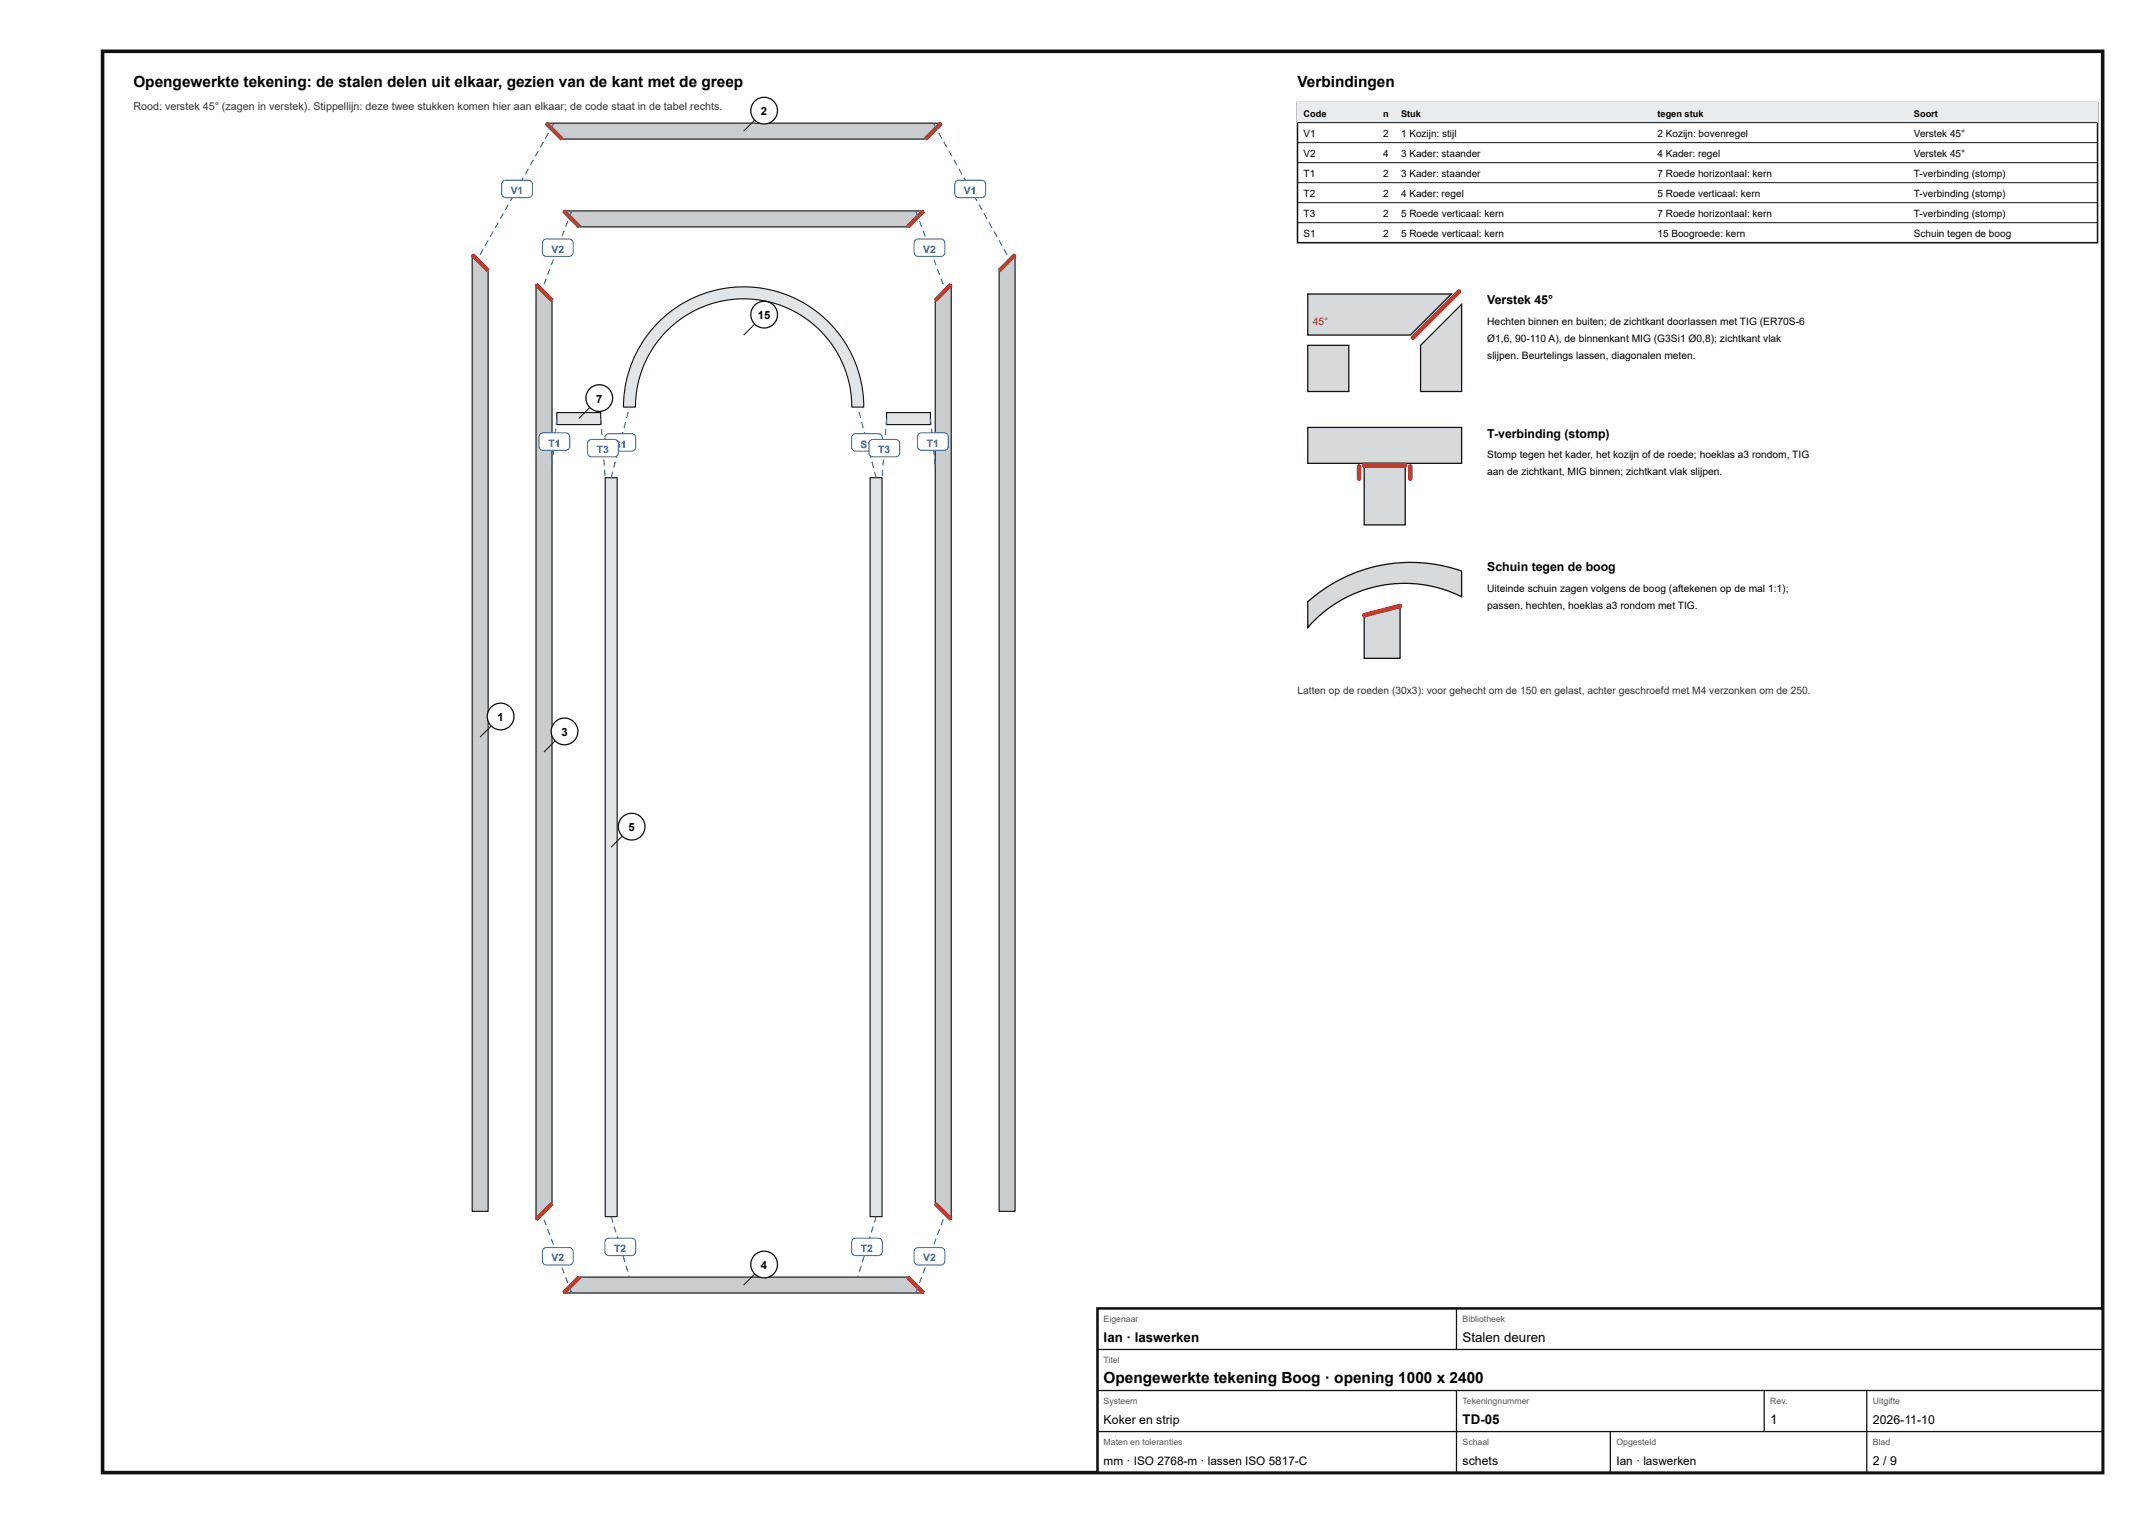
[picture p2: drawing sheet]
<svg xmlns="http://www.w3.org/2000/svg" width="420mm" height="297mm" viewBox="0 0 420 297" stroke-linecap="round" stroke-linejoin="round" font-family="sans-serif">
<path d="M20 10h390v277h-390z" fill="none" stroke="#111" stroke-width=".7" stroke-linecap="butt"/>
<path d="M92.1 49.6l3.1 3.2v183.3h-3.1z" fill="#c9cdd0"/>
<path d="M92.1 49.6l3.1 3.2v183.3h-3.1z" fill="none" stroke="#111" stroke-width=".22"/>
<path d="M92.1 49.6l3.1 3.2" fill="none" stroke="#c0392b" stroke-width=".8" stroke-linecap="butt"/>
<path d="M197.9 49.6v186.5h-3.1v-183.3z" fill="#c9cdd0"/>
<path d="M197.9 49.6v186.5h-3.1v-183.3z" fill="none" stroke="#111" stroke-width=".22"/>
<path d="M197.9 49.6l-3.1 3.2" fill="none" stroke="#c0392b" stroke-width=".8" stroke-linecap="butt"/>
<path d="M106.5 24h77l-3.1 3.1h-70.8z" fill="#c9cdd0"/>
<path d="M106.5 24h77l-3.1 3.1h-70.8z" fill="none" stroke="#111" stroke-width=".22"/>
<path d="M106.5 24l3.1 3.1M183.5 24l-3.1 3.1" fill="none" stroke="#c0392b" stroke-width=".8" stroke-linecap="butt"/>
<path d="M104.5 55.4l3.1 3.2v176l-3.1 3.1z" fill="#c9cdd0"/>
<path d="M104.5 55.4l3.1 3.2v176l-3.1 3.1z" fill="none" stroke="#111" stroke-width=".22"/>
<path d="M104.5 55.4l3.1 3.2M107.6 234.6l-3.1 3.1" fill="none" stroke="#c0392b" stroke-width=".8" stroke-linecap="butt"/>
<path d="M185.5 55.4v182.3l-3.1-3.1v-176z" fill="#c9cdd0"/>
<path d="M185.5 55.4v182.3l-3.1-3.1v-176z" fill="none" stroke="#111" stroke-width=".22"/>
<path d="M185.5 55.4l-3.1 3.2M182.4 234.6l3.1 3.1" fill="none" stroke="#c0392b" stroke-width=".8" stroke-linecap="butt"/>
<path d="M109.9 252l3.1-3.1h64l3.1 3.1z" fill="#c9cdd0"/>
<path d="M109.9 252l3.1-3.1h64l3.1 3.1z" fill="none" stroke="#111" stroke-width=".22"/>
<path d="M113 248.9l-3.1 3.1M177 248.9l3.1 3.1" fill="none" stroke="#c0392b" stroke-width=".8" stroke-linecap="butt"/>
<path d="M109.9 41.1h70.2l-3.1 3.1h-64z" fill="#c9cdd0"/>
<path d="M109.9 41.1h70.2l-3.1 3.1h-64z" fill="none" stroke="#111" stroke-width=".22"/>
<path d="M109.9 41.1l3.1 3.1M180.1 41.1l-3.1 3.1" fill="none" stroke="#c0392b" stroke-width=".8" stroke-linecap="butt"/>
<path d="M118 93.1h2.3v144h-2.3z" fill="#e2e5e7"/>
<path d="M118 93.1h2.3v144h-2.3z" fill="none" stroke="#111" stroke-width=".22"/>
<path d="M108.6 80.4h8.5v2.3h-8.5z" fill="#e2e5e7"/>
<path d="M108.6 80.4h8.5v2.3h-8.5z" fill="none" stroke="#111" stroke-width=".22"/>
<path d="M169.7 93.1h2.3v144h-2.3z" fill="#e2e5e7"/>
<path d="M169.7 93.1h2.3v144h-2.3z" fill="none" stroke="#111" stroke-width=".22"/>
<path d="M172.9 80.4h8.5v2.3h-8.5z" fill="#e2e5e7"/>
<path d="M172.9 80.4h8.5v2.3h-8.5z" fill="none" stroke="#111" stroke-width=".22"/>
<path d="M128.1 63.1a23.4 23.4 0 0 1 25.7-5.5 23.4 23.4 0 0 1 14.6 21.7h-2.3a21.1 21.1 0 0 0-21.1-21.1 21.1 21.1 0 0 0-21.1 21.1h-2.3a23.4 23.4 0 0 1 6.5-16.2z" fill="#e2e5e7"/>
<path d="M128.1 63.1a23.4 23.4 0 0 1 25.7-5.5 23.4 23.4 0 0 1 14.6 21.7h-2.3a21.1 21.1 0 0 0-21.1-21.1 21.1 21.1 0 0 0-21.1 21.1h-2.3a23.4 23.4 0 0 1 6.5-16.2z" fill="none" stroke="#111" stroke-width=".22"/>
<path d="M94.1 48.5l.2 .1-.6 1.1-.2-.1zM95.1 46.8l.2 .1-.6 1.1-.2-.2zM96.1 45.1l.2 .1-.6 1-.2-.1zM97 43.3l.2 .1-.5 1.1-.2-.1zM98 41.6l.2 .1-.6 1-.2-.1zM99 39.8l.2 .1-.6 1.1-.2-.1zM100 38.1l.2 .1-.6 1-.2-.1zM101 36.3l.2 .1-.6 1.1-.2-.1zM101.9 34.6l.2 .1-.5 1-.2-.1zM102.9 32.8l.2 .2-.6 1-.2-.1zM103.9 31.1l.2 .1-.6 1.1-.2-.2zM104.9 29.4l.2 .1-.6 1-.2-.1zM105.9 27.6l.2 .1-.6 1.1-.2-.1zM106.8 25.9l.2 .1-.6 1-.1-.1zM107.8 24.1l.2 .1-.6 1.1-.2-.1z" fill="#1f5fa8"/>
<path d="M98.1 35.4l.5-.3h4.4a.8 .8 0 0 1 .8 .8v1.8a.8 .8 0 0 1-.8 .8h-4.4a.8 .8 0 0 1-.8-.8v-1.9z" fill="#fff"/>
<path d="M98.1 35.4l.5-.3h4.4a.8 .8 0 0 1 .8 .8v1.8a.8 .8 0 0 1-.8 .8h-4.4a.8 .8 0 0 1-.8-.8v-1.9z" fill="none" stroke="#1f5fa8" stroke-width=".2"/>
<path d="M195.7 48.6l.2-.1 .6 1.1-.2 .1zM194.7 46.9l.2-.1 .6 1-.2 .2zM193.7 45.2l.2-.1 .6 1-.2 .1zM192.8 43.4l.1-.1 .6 1.1-.2 .1zM191.8 41.7l.2-.1 .6 1-.2 .1zM190.8 39.9l.2-.1 .6 1.1-.2 .1zM189.8 38.2l.2-.1 .6 1-.2 .1zM188.8 36.4l.2-.1 .6 1.1-.2 .1zM187.9 34.7l.2-.1 .5 1-.2 .1zM186.9 33l.2-.2 .6 1.1-.2 .1zM185.9 31.2l.2-.1 .6 1-.2 .2zM184.9 29.5l.2-.1 .6 1-.2 .1zM183.9 27.7l.2-.1 .6 1.1-.2 .1zM183 26l.2-.1 .5 1-.1 .1zM182 24.2l.2-.1 .6 1.1-.2 .1z" fill="#1f5fa8"/>
<path d="M186.4 35.4l.6-.3h4.4a.8 .8 0 0 1 .8 .8v1.8a.8 .8 0 0 1-.8 .8h-4.4a.8 .8 0 0 1-.8-.8v-1.9z" fill="#fff"/>
<path d="M186.4 35.4l.6-.3h4.4a.8 .8 0 0 1 .8 .8v1.8a.8 .8 0 0 1-.8 .8h-4.4a.8 .8 0 0 1-.8-.8v-1.9z" fill="none" stroke="#1f5fa8" stroke-width=".2"/>
<path d="M106 237.7l.2-.1 .4 1.2h-.2zM106.7 239.6l.2-.1 .4 1.1-.2 .1zM107.4 241.5l.2-.1 .4 1.1-.2 .1zM108.1 243.3l.2-.1 .4 1.2h-.2zM108.8 245.2l.2-.1 .4 1.1-.2 .1zM109.5 247.1l.2-.1 .4 1.1-.2 .1zM110.2 248.9h.2l.4 1.1-.2 .1zM110.9 250.8l.2-.1 .4 1.2h-.2z" fill="#1f5fa8"/>
<path d="M106 243.4l.6-.3h4.4a.8 .8 0 0 1 .8 .8v1.8a.8 .8 0 0 1-.8 .8h-4.4a.8 .8 0 0 1-.8-.8v-1.9z" fill="#fff"/>
<path d="M106 243.4l.6-.3h4.4a.8 .8 0 0 1 .8 .8v1.8a.8 .8 0 0 1-.8 .8h-4.4a.8 .8 0 0 1-.8-.8v-1.9z" fill="none" stroke="#1f5fa8" stroke-width=".2"/>
<path d="M106.4 54.3h.2l-.4 1.2-.2-.1zM107.1 52.4l.2 .1-.4 1.1-.2-.1zM107.8 50.5l.2 .1-.4 1.1-.2-.1zM108.5 48.6l.2 .1-.4 1.2-.2-.1zM109.2 46.8l.2 .1-.4 1.1-.2-.1zM109.9 44.9l.2 .1-.4 1.1-.2-.1zM110.6 43l.2 .1-.4 1.1h-.2zM111.3 41.2h.2l-.4 1.2-.2-.1z" fill="#1f5fa8"/>
<path d="M106 46.8l.6-.2h4.4a.8 .8 0 0 1 .8 .8v1.8a.8 .8 0 0 1-.8 .8h-4.4a.8 .8 0 0 1-.8-.8v-2z" fill="#fff"/>
<path d="M106 46.8l.6-.2h4.4a.8 .8 0 0 1 .8 .8v1.8a.8 .8 0 0 1-.8 .8h-4.4a.8 .8 0 0 1-.8-.8v-2z" fill="none" stroke="#1f5fa8" stroke-width=".2"/>
<path d="M183.8 237.6l.2 .1-.4 1.1h-.2zM183.1 239.5l.2 .1-.4 1.1-.2-.1zM182.4 241.4l.2 .1-.4 1.1-.2-.1zM181.7 243.2l.2 .1-.4 1.1h-.2zM181 245.1l.2 .1-.4 1.1-.2-.1zM180.3 247l.2 .1-.4 1.1-.2-.1zM179.6 248.9h.2l-.4 1.2-.2-.1zM178.9 250.7l.2 .1-.4 1.1h-.2z" fill="#1f5fa8"/>
<path d="M178.5 243.4l.5-.3h4.4a.8 .8 0 0 1 .8 .8v1.8a.8 .8 0 0 1-.8 .8h-4.4a.8 .8 0 0 1-.8-.8l.1-1.9z" fill="#fff"/>
<path d="M178.5 243.4l.5-.3h4.4a.8 .8 0 0 1 .8 .8v1.8a.8 .8 0 0 1-.8 .8h-4.4a.8 .8 0 0 1-.8-.8l.1-1.9z" fill="none" stroke="#1f5fa8" stroke-width=".2"/>
<path d="M183.4 54.3h.2l.4 1.1-.2 .1zM182.7 52.5l.2-.1 .4 1.1-.2 .1zM182 50.6l.2-.1 .4 1.1-.2 .1zM181.3 48.7l.2-.1 .4 1.2-.2 .1zM180.6 46.9l.2-.1 .4 1.1-.2 .1zM179.9 45l.2-.1 .4 1.1-.2 .1zM179.2 43.1l.2-.1 .4 1.2h-.2zM178.5 41.2h.2l.4 1.1-.2 .1z" fill="#1f5fa8"/>
<path d="M178.5 46.8l.5-.2h4.4a.8 .8 0 0 1 .8 .8v1.8a.8 .8 0 0 1-.8 .8h-4.4a.8 .8 0 0 1-.8-.8l.1-2z" fill="#fff"/>
<path d="M178.5 46.8l.5-.2h4.4a.8 .8 0 0 1 .8 .8v1.8a.8 .8 0 0 1-.8 .8h-4.4a.8 .8 0 0 1-.8-.8l.1-2z" fill="none" stroke="#1f5fa8" stroke-width=".2"/>
<path d="M119.1 237.2l.2-.1 .3 1.1-.2 .1zM119.6 239.1l.3-.1 .3 1.1-.2 .1zM120.2 241l.2-.1 .4 1.2h-.2zM120.8 242.9l.2-.1 .4 1.2h-.2zM121.4 244.8l.2-.1 .3 1.2-.2 .1zM122 246.7h.2l.3 1.1-.2 .1zM122.5 248.6h.3v.3h-.2z" fill="#1f5fa8"/>
<path d="M118.2 241.5l.5-.2h4.4a.8 .8 0 0 1 .8 .8v1.8a.8 .8 0 0 1-.8 .8h-4.4a.8 .8 0 0 1-.8-.8l.1-2z" fill="#fff"/>
<path d="M118.2 241.5l.5-.2h4.4a.8 .8 0 0 1 .8 .8v1.8a.8 .8 0 0 1-.8 .8h-4.4a.8 .8 0 0 1-.8-.8l.1-2z" fill="none" stroke="#1f5fa8" stroke-width=".2"/>
<path d="M119.4 91.9l.2 .1-.3 1.1h-.2zM119.9 90h.2l-.3 1.2-.2-.1zM120.4 88l.2 .1-.3 1.2-.2-.1zM120.9 86.1l.2 .1-.3 1.1h-.2zM121.4 84.2h.2l-.3 1.2-.2-.1zM121.9 82.2l.2 .1-.3 1.1h-.2zM122.4 80.3l.2 .1-.3 1.1h-.2zM122.6 79.3l.2 .1v.2l-.2-.1z" fill="#1f5fa8"/>
<path d="M118.2 84.8l.5-.3h4.4a.8 .8 0 0 1 .8 .8v1.8a.8 .8 0 0 1-.8 .8h-4.4a.8 .8 0 0 1-.8-.8l.1-1.9z" fill="#fff"/>
<path d="M118.2 84.8l.5-.3h4.4a.8 .8 0 0 1 .8 .8v1.8a.8 .8 0 0 1-.8 .8h-4.4a.8 .8 0 0 1-.8-.8l.1-1.9z" fill="none" stroke="#1f5fa8" stroke-width=".2"/>
<path d="M108.5 81.6h.2l-.1 1.2h-.3zM108.3 83.6h.2l-.2 1.2h-.2zM108 85.5l.3 .1-.2 1.2-.2-.1zM107.8 87.5l.3 .1-.2 1.2-.2-.1zM107.6 89.5h.3l-.2 1.1-.2-.1z" fill="#1f5fa8"/>
<path d="M105.3 84.6l.6-.2h4.4a.8 .8 0 0 1 .8 .8v1.8a.8 .8 0 0 1-.8 .8h-4.4a.8 .8 0 0 1-.8-.8v-2z" fill="#fff"/>
<path d="M105.3 84.6l.6-.2h4.4a.8 .8 0 0 1 .8 .8v1.8a.8 .8 0 0 1-.8 .8h-4.4a.8 .8 0 0 1-.8-.8v-2z" fill="none" stroke="#1f5fa8" stroke-width=".2"/>
<path d="M117 81.6h.2l.1 1.2h-.2zM117.2 83.6h.2l.1 1.2h-.2zM117.3 85.6h.2l.1 1.2h-.2zM117.5 87.6h.2l.1 1.2h-.2zM117.6 89.6l.2-.1 .1 1.2-.2 .1zM117.8 91.6l.2-.1 .1 1.2-.2 .1z" fill="#1f5fa8"/>
<path d="M114.8 85.9l.6-.3h4.4a.8 .8 0 0 1 .8 .8v1.8a.8 .8 0 0 1-.8 .8h-4.4a.8 .8 0 0 1-.8-.8v-1.9z" fill="#fff"/>
<path d="M114.8 85.9l.6-.3h4.4a.8 .8 0 0 1 .8 .8v1.8a.8 .8 0 0 1-.8 .8h-4.4a.8 .8 0 0 1-.8-.8v-1.9z" fill="none" stroke="#1f5fa8" stroke-width=".2"/>
<path d="M170.7 237.1l.2 .1-.3 1.1-.2-.1zM170.1 239l.3 .1-.4 1.1-.2-.1zM169.6 240.9l.2 .1-.4 1.1h-.2zM169 242.8l.2 .1-.4 1.1h-.2zM168.4 244.7l.2 .1-.3 1.2-.2-.1zM167.8 246.7h.2l-.3 1.2-.2-.1zM167.2 248.6h.3l-.1 .3h-.2z" fill="#1f5fa8"/>
<path d="M166.3 241.5l.5-.2h4.4a.8 .8 0 0 1 .8 .8v1.8a.8 .8 0 0 1-.8 .8h-4.4a.8 .8 0 0 1-.8-.8l.1-2z" fill="#fff"/>
<path d="M166.3 241.5l.5-.2h4.4a.8 .8 0 0 1 .8 .8v1.8a.8 .8 0 0 1-.8 .8h-4.4a.8 .8 0 0 1-.8-.8l.1-2z" fill="none" stroke="#1f5fa8" stroke-width=".2"/>
<path d="M170.4 92l.2-.1 .3 1.2h-.2zM169.9 90h.2l.3 1.1-.2 .1zM169.4 88.1l.2-.1 .3 1.2-.2 .1zM168.9 86.2l.2-.1 .3 1.2h-.2zM168.4 84.2h.2l.3 1.1-.2 .1zM167.9 82.3l.2-.1 .3 1.2h-.2zM167.4 80.4l.2-.1 .3 1.2h-.2zM167.2 79.4l.2-.1v.2l-.2 .1z" fill="#1f5fa8"/>
<path d="M166.3 84.8l.5-.3h4.4a.8 .8 0 0 1 .8 .8v1.8a.8 .8 0 0 1-.8 .8h-4.4a.8 .8 0 0 1-.8-.8l.1-1.9z" fill="#fff"/>
<path d="M166.3 84.8l.5-.3h4.4a.8 .8 0 0 1 .8 .8v1.8a.8 .8 0 0 1-.8 .8h-4.4a.8 .8 0 0 1-.8-.8l.1-1.9z" fill="none" stroke="#1f5fa8" stroke-width=".2"/>
<path d="M172.8 81.6h.2l-.1 1.2h-.2zM172.6 83.6h.2l-.1 1.2h-.2zM172.5 85.6h.2l-.1 1.2h-.2zM172.3 87.6h.2l-.1 1.2h-.2zM172.1 89.5l.3 .1-.1 1.2-.2-.1zM172 91.5l.2 .1-.1 1.2-.2-.1z" fill="#1f5fa8"/>
<path d="M169.7 85.9l.5-.3h4.4a.8 .8 0 0 1 .8 .8v1.8a.8 .8 0 0 1-.8 .8h-4.4a.8 .8 0 0 1-.8-.8v-1.9z" fill="#fff"/>
<path d="M169.7 85.9l.5-.3h4.4a.8 .8 0 0 1 .8 .8v1.8a.8 .8 0 0 1-.8 .8h-4.4a.8 .8 0 0 1-.8-.8v-1.9z" fill="none" stroke="#1f5fa8" stroke-width=".2"/>
<path d="M181.3 81.6h.2l.2 1.2h-.3zM181.5 83.6h.2l.2 1.2h-.3zM181.7 85.6l.3-.1 .1 1.2-.2 .1zM181.9 87.6l.3-.1 .1 1.2-.2 .1zM182.1 89.5h.3l.1 1-.3 .1z" fill="#1f5fa8"/>
<path d="M179.1 84.6l.6-.2h4.4a.8 .8 0 0 1 .8 .8v1.8a.8 .8 0 0 1-.8 .8h-4.4a.8 .8 0 0 1-.8-.8v-2z" fill="#fff"/>
<path d="M179.1 84.6l.6-.2h4.4a.8 .8 0 0 1 .8 .8v1.8a.8 .8 0 0 1-.8 .8h-4.4a.8 .8 0 0 1-.8-.8v-2z" fill="none" stroke="#1f5fa8" stroke-width=".2"/>
<path d="M95.8 141.4l-2.2 2.2" fill="none" stroke="#111" stroke-width=".19"/>
<circle cx="97.6" cy="139.6" r="2.6" fill="#fff"/>
<circle cx="97.6" cy="139.6" r="2.6" fill="none" stroke="#111" stroke-width=".25"/>
<path d="M147.2 23.4l-2.2 2.2" fill="none" stroke="#111" stroke-width=".19"/>
<circle cx="149" cy="21.6" r="2.6" fill="#fff"/>
<circle cx="149" cy="21.6" r="2.6" fill="none" stroke="#111" stroke-width=".25"/>
<path d="M108.3 144.4l-2.2 2.2" fill="none" stroke="#111" stroke-width=".19"/>
<circle cx="110.1" cy="142.5" r="2.6" fill="#fff"/>
<circle cx="110.1" cy="142.5" r="2.6" fill="none" stroke="#111" stroke-width=".25"/>
<path d="M147.2 248.2l-2.2 2.2" fill="none" stroke="#111" stroke-width=".19"/>
<circle cx="149" cy="246.4" r="2.6" fill="#fff"/>
<circle cx="149" cy="246.4" r="2.6" fill="none" stroke="#111" stroke-width=".25"/>
<path d="M121.4 162.9l-2.2 2.2" fill="none" stroke="#111" stroke-width=".19"/>
<circle cx="123.2" cy="161.1" r="2.6" fill="#fff"/>
<circle cx="123.2" cy="161.1" r="2.6" fill="none" stroke="#111" stroke-width=".25"/>
<path d="M115.1 79.4l-2.2 2.2" fill="none" stroke="#111" stroke-width=".19"/>
<circle cx="116.8" cy="77.6" r="2.6" fill="#fff"/>
<circle cx="116.8" cy="77.6" r="2.6" fill="none" stroke="#111" stroke-width=".25"/>
<path d="M147.2 63.1l-2.2 2.2" fill="none" stroke="#111" stroke-width=".19"/>
<circle cx="149" cy="61.3" r="2.6" fill="#fff"/>
<circle cx="149" cy="61.3" r="2.6" fill="none" stroke="#111" stroke-width=".25"/>
<path d="M253 20h156v27.3h-156z" fill="none" stroke="#111" stroke-width=".3"/>
<path d="M253 20h156v3.9h-156z" fill="#e9ecee"/>
<path d="M253 23.9h156M253 27.8h156M253 31.7h156M253 35.6h156M253 39.5h156M253 43.4h156" fill="none" stroke="#111" stroke-width=".19"/>
<path d="M255 57.3h28l-8 8h-20z" fill="#d7dadc"/>
<path d="M255 57.3h28l-8 8h-20z" fill="none" stroke="#111" stroke-width=".25"/>
<path d="M255 67.3h8v9h-8z" fill="#d7dadc"/>
<path d="M255 67.3h8v9h-8z" fill="none" stroke="#111" stroke-width=".25"/>
<path d="M285 59.3v17h-8v-9z" fill="#d7dadc"/>
<path d="M285 59.3v17h-8v-9z" fill="none" stroke="#111" stroke-width=".25"/>
<path d="M284.5 56.8l-9 9" fill="none" stroke="#c0392b" stroke-width=".9"/>
<path d="M255 83.3h30v7h-30z" fill="#d7dadc"/>
<path d="M255 83.3h30v7h-30z" fill="none" stroke="#111" stroke-width=".25"/>
<path d="M266 90.3h8v12h-8z" fill="#d7dadc"/>
<path d="M266 90.3h8v12h-8z" fill="none" stroke="#111" stroke-width=".25"/>
<path d="M265 90.9v2.4M266 90.7h8M275 90.9v2.4" fill="none" stroke="#c0392b" stroke-width=".9"/>
<path d="M255 117.3a30 30 0 0 1 30-6v5a25 25 0 0 0-30 6z" fill="#d7dadc"/>
<path d="M255 117.3a30 30 0 0 1 30-6v5a25 25 0 0 0-30 6z" fill="none" stroke="#111" stroke-width=".25"/>
<path d="M266 119.7l7-1.8v10.4h-7z" fill="#d7dadc"/>
<path d="M266 119.7l7-1.8v10.4h-7z" fill="none" stroke="#111" stroke-width=".25"/>
<path d="M273 118.1l-7 1.8" fill="none" stroke="#c0392b" stroke-width=".9"/>
<path d="M214 255h196v32h-196z" fill="#fff"/>
<path d="M214 255h196v32h-196z" fill="none" stroke="#111" stroke-width=".5"/>
<path d="M284 255v8M214 263h196M214 271h196M214 279h196M284 271v16M314 279v8M344 271v8M364 271v16" fill="none" stroke="#111" stroke-width=".25"/>
<g font-size="3">
<text x="26" y="17">Opengewerkte tekening: de stalen delen uit elkaar, gezien van de kant met de greep</text>
<text x="253" y="17">Verbindingen</text>
<text x="215.2" y="269.6">Opengewerkte tekening Boog · opening 1000 x 2400</text>
</g>
<g font-size="2.6">
<text x="215.2" y="261.6">Ian · laswerken</text>
<text x="285.2" y="261.6">Stalen deuren</text>
<text x="285.2" y="277.6">TD-05</text>
<text x="345.2" y="277.6">1</text>
</g>
<g font-size="2.4">
<text x="290" y="59.3">Verstek 45°</text>
<text x="290" y="85.3">T-verbinding (stomp)</text>
<text x="290" y="111.3">Schuin tegen de boog</text>
<text x="215.2" y="277.6">Koker en strip</text>
<text x="365.2" y="277.6">2026-11-10</text>
<text x="285.2" y="285.6">schets</text>
<text x="365.2" y="285.6">2 / 9</text>
</g>
<g font-size="2.3">
<text x="215.2" y="285.6">mm · ISO 2768-m · lassen ISO 5817-C</text>
<text x="315.2" y="285.6">Ian · laswerken</text>
</g>
<g font-size="2.2">
<text x="148.4" y="22.5">2</text>
<text x="147.8" y="62.2">15</text>
<text x="116.2" y="78.5">7</text>
<text x="97" y="140.5">1</text>
<text x="109.5" y="143.5">3</text>
<text x="122.6" y="162">5</text>
<text x="148.4" y="247.3">4</text>
</g>
<text font-size="2.1" fill="#333" x="26" y="21.5">Rood: verstek 45° (zagen in verstek). Stippellijn: deze twee stukken komen hier aan elkaar; de code staat in de tabel rechts.</text>
<g font-size="2" fill="#1f5fa8">
<text x="99.6" y="37.8">V1</text>
<text x="187.9" y="37.8">V1</text>
<text x="107.5" y="49.3">V2</text>
<text x="180" y="49.3">V2</text>
<text x="106.9" y="87.1">T</text>
<text x="108.2" y="87.1">1</text>
<text x="116.4" y="88.3">T3</text>
<text x="119.7" y="87.2">S1</text>
<text x="167.8" y="87.2">S1</text>
<text x="171.3" y="88.3">T3</text>
<text x="180.7" y="87.1">T1</text>
<text x="107.5" y="245.8">V2</text>
<text x="119.8" y="244">T2</text>
<text x="167.9" y="244">T2</text>
<text x="180" y="245.8">V2</text>
</g>
<text font-size="2" fill="#c0392b" x="256" y="63.3">45°</text>
<g font-size="2">
<text x="290" y="63.3">Hechten binnen en buiten; de zichtkant doorlassen met TIG (ER70S-6</text>
<text x="290" y="66.6">Ø1,6, 90-110 A), de binnenkant MIG (G3Si1 Ø0,8); zichtkant vlak</text>
<text x="290" y="69.9">slijpen. Beurtelings lassen, diagonalen meten.</text>
<text x="290" y="89.3">Stomp tegen het kader, het kozijn of de roede; hoeklas a3 rondom, TIG</text>
<text x="290" y="92.6">aan de zichtkant, MIG binnen; zichtkant vlak slijpen.</text>
<text x="290" y="115.3">Uiteinde schuin zagen volgens de boog (aftekenen op de mal 1:1);</text>
<text x="290" y="118.6">passen, hechten, hoeklas a3 rondom met TIG.</text>
</g>
<text font-size="2" fill="#333" x="253" y="135.3">Latten op de roeden (30x3): voor gehecht om de 150 en gelast, achter geschroefd met M4 verzonken om de 250.</text>
<g font-size="1.9">
<text x="254.2" y="26.6">V1</text>
<text x="269.7" y="26.6">2</text>
<text x="273.2" y="26.6">1 Kozijn: stijl</text>
<text x="323.2" y="26.6">2 Kozijn: bovenregel</text>
<text x="373.2" y="26.6">Verstek 45°</text>
<text x="254.2" y="30.5">V2</text>
<text x="254.2" y="34.4">T1</text>
<text x="269.7" y="30.5">4</text>
<text x="269.7" y="34.4">2</text>
<text x="273.2" y="30.5">3 Kader: staander</text>
<text x="273.2" y="34.4">3 Kader: staander</text>
<text x="323.2" y="30.5">4 Kader: regel</text>
<text x="323.2" y="34.4">7 Roede horizontaal: kern</text>
<text x="373.2" y="30.5">Verstek 45°</text>
<text x="373.2" y="34.4">T-verbinding (stomp)</text>
<text x="254.2" y="38.3">T2</text>
<text x="269.7" y="38.3">2</text>
<text x="273.2" y="38.3">4 Kader: regel</text>
<text x="323.2" y="38.3">5 Roede verticaal: kern</text>
<text x="373.2" y="38.3">T-verbinding (stomp)</text>
<text x="254.2" y="42.2">T3</text>
<text x="254.2" y="46.1">S1</text>
<text x="269.7" y="42.2">2</text>
<text x="269.7" y="46.1">2</text>
<text x="273.2" y="42.2">5 Roede verticaal: kern</text>
<text x="273.2" y="46.1">5 Roede verticaal: kern</text>
<text x="323.2" y="42.2">7 Roede horizontaal: kern</text>
<text x="323.2" y="46.1">15 Boogroede: kern</text>
<text x="373.2" y="42.2">T-verbinding (stomp)</text>
<text x="373.2" y="46.1">Schuin tegen de boog</text>
</g>
<g font-size="1.8">
<text x="254.2" y="22.7">Code</text>
<text x="269.7" y="22.7">n</text>
<text x="273.2" y="22.7">Stuk</text>
<text x="323.2" y="22.7">tegen stuk</text>
<text x="373.2" y="22.7">Soort</text>
</g>
<g font-size="1.7" fill="#555">
<text x="215.2" y="257.6">Eigenaar</text>
<text x="285.2" y="257.6">Bibliotheek</text>
<text x="215.2" y="265.6">Titel</text>
<text x="215.2" y="273.6">Systeem</text>
<text x="285.2" y="273.6">Tekeningnummer</text>
<text x="345.2" y="273.6">Rev.</text>
<text x="365.2" y="273.6">Uitgifte</text>
<text x="215.2" y="281.6">Maten en toleranties</text>
<text x="285.2" y="281.6">Schaal</text>
<text x="315.2" y="281.6">Opgesteld</text>
<text x="365.2" y="281.6">Blad</text>
</g>
</svg>
